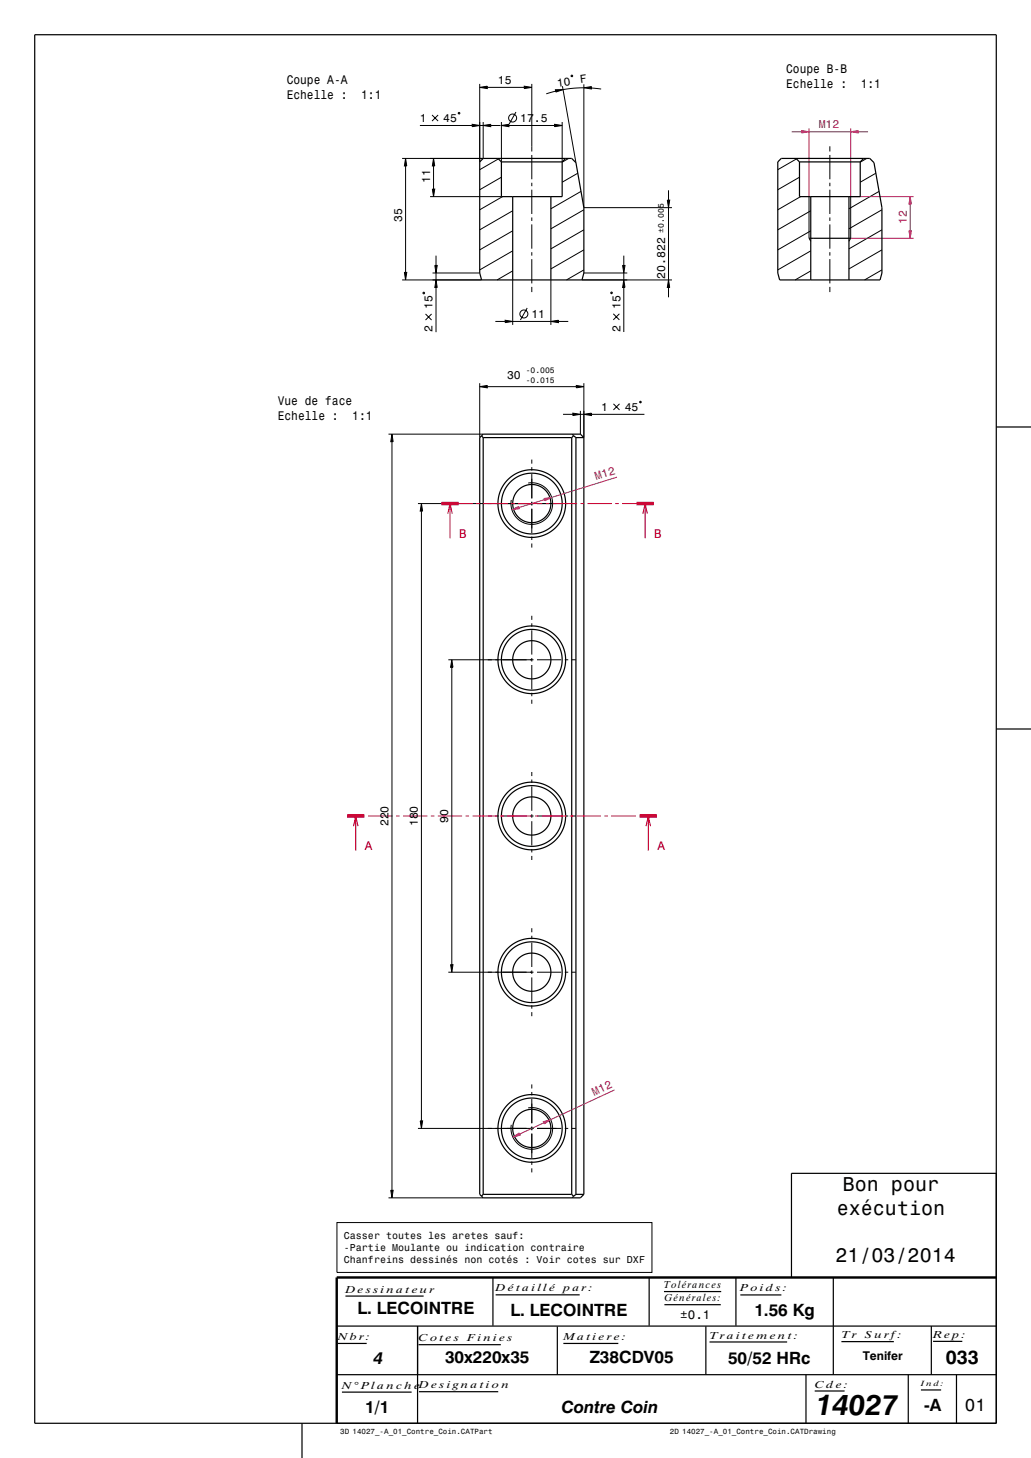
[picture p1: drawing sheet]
<svg xmlns="http://www.w3.org/2000/svg" width="297mm" height="420mm" viewBox="0 0 297 420" stroke-linecap="round" stroke-linejoin="round" font-family="sans-serif">
<g fill="none" stroke="#000" stroke-width=".29">
<path d="M138.2 24.2v22.4M139.2 35.2v10.4h-23.4M144.4 35.2v11.4M153.2 24.2v19.4M161.9 35.2v11.4M162 24.8l3.9 22.1M168.2 24.3v35.5h25.4M123.9 56.6h20.5M143.6 45.8l-5.4 3.1M144.4 51.1l-6.2 3.6M144.8 56.6l-6.6 3.8M153.2 44.6v7"/>
<path d="M153.2 52.6v1M153.2 54.6v7M163.8 45.6l-1.9 1.1M166.4 49.9l-4.5 2.6M167.4 55.1l-8.7 5M229.4 45.8l-5.3 3.1M230.3 51.1l-6.2 3.6M230.6 56.6l-6.5 3.8M233.1 56.6v12l.5 .9M239.1 42.1v1.5M239.1 44.6v7M239.1 52.6v1"/>
<path d="M239.1 54.6v7M245.1 56.6v12l-.5 .9M249.7 45.6l-1.9 1.1M252.3 49.9l-4.5 2.6M253.2 55.1l-8.6 5M124.6 78.6h13.6M147.7 78l-4.5 2.6M147.7 72.3l-9.5 5.5M147.7 66.5l-9.5 5.5M147.7 60.7l-9.5 5.5M153.2 62.6v1M153.2 64.6v7"/>
<path d="M153.2 72.6v1M153.2 74.6v7M168.2 77.8l-5 2.8M168.2 72l-9.5 5.5M168.2 66.2l-9.5 5.5M168.2 60.4l-9.5 5.5M168.2 78.6h12.5M233.6 78l-4.5 2.6M233.6 72.3l-9.5 5.5M233.6 66.5l-9.5 5.5M233.6 60.7l-9.5 5.5M239.1 62.6v1"/>
<path d="M239.1 64.6v7M239.1 72.6v1M239.1 74.6v7M254.1 77.8l-5 2.8M254.1 72l-9.5 5.5M254.1 66.2l-9.5 5.5M254.1 60.4l-9.5 5.5M115.8 80.6h22.9M147.7 80.6v13M153.2 82.6v1.5M158.7 80.6v13M167.7 80.6h25.9"/>
<path d="M239.1 82.6v1.5M138.2 111.4l2.2-.4v.7zM138.2 110.4v15.7M140.4 111.4h25.6M166 111l2.2 .4-2.2 .3zM167.2 118.4v6.7M168.2 110.4v15.7M111.9 125.1h27.3M112.9 125.1l.4 2.1h-.7zM112.9 127.2v215.7M152.1 139.2a6 6 0 0 1 7.1 5.5 6 6 0 0 1-6.4 6.4 6 6 0 0 1-5.5-7.1M153.2 132.4v1.2"/>
<path d="M153.2 134.6v1M153.2 136.6v7M120.4 145.1h33.3M121.4 145.1l.3 2.1h-.6zM121.4 147.2v175.7M153.2 144.6v1M153.2 146.6v7M153.2 154.6v1M153.2 156.6v1.1M154.7 145.1h7M162.7 145.1h1M164.7 145.1h1.2"/>
<path d="M153.2 177.4v1.2M153.2 179.6v1M129.1 190.1h24.6M130.2 190.1l.3 2.1h-.7zM130.2 192.2v85.7M153.2 181.6v7M153.2 189.6v1M153.2 191.6v7M153.2 199.6v1M154.7 190.1h7M162.7 190.1h1M164.7 190.1h1.2"/>
<path d="M153.2 201.6v1.1M140.5 235.1h1.2M142.7 235.1h1M144.7 235.1h7M152.7 235.1h1M153.2 222.4v1.2M153.2 224.6v1M153.2 226.6v7M153.2 234.6v1M153.2 236.6v7M154.7 235.1h7M162.7 235.1h1"/>
<path d="M164.7 235.1h1.2M153.2 244.6v1M153.2 246.6v1.1M129.8 277.9h.7l-.3 2.2zM153.2 267.4v1.2M153.2 269.6v1M153.2 271.6v7M153.2 279.6v1M129.1 280.1h24.6M153.2 281.6v7M153.2 289.6v1M153.2 291.6v1.1"/>
<path d="M154.7 280.1h7M162.7 280.1h1M164.7 280.1h1.2M152.1 319.2a6 6 0 0 1 7.1 5.5 6 6 0 0 1-6.4 6.4 6 6 0 0 1-5.5-7.1M153.2 312.4v1.2M153.2 314.6v1M153.2 316.6v7M120.4 325.1h33.3M121.1 322.9h.6l-.3 2.2zM153.2 324.6v1M153.2 326.6v7M153.2 334.6v1"/>
<path d="M153.2 336.6v1.1M154.7 325.1h7M162.7 325.1h1M164.7 325.1h1.2M97.1 352.2h90.7v14.3h-90.7zM111.9 345.1h27.3M112.6 342.9h.7l-.4 2.2z"/>
</g>
<path d="M233.1 37v19.6M245.1 37v19.6h18.1M245.1 68.6h18.1" fill="none" stroke="#800080" stroke-width=".29"/>
<g fill="none" stroke="#000" stroke-width=".35">
<path d="M10 10h277v400h-277zM139.2 45.6h25.5l1.2 1.3 2.3 12.9v18.8l-.5 2h-29l-.5-2v-32zM143.4 45.6l1 1M144.4 46.6v10h17.5v-10M144.4 46.6h17.5M147.7 56.6v24M158.7 56.6v24M162.9 45.6l-1 1M224.1 46.6l1-1h25.5l1.2 1.3 2.3 12.9v18.8l-.6 2h-28.9l-.5-2zM229.3 45.6l1 1M230.3 46.6v10h17.5v-10M230.3 46.6h17.5"/>
<path d="M233.6 56.6v24M244.6 56.6v24M248.8 45.6l-1 1M233.1 68.6h12M138.7 125.6l.5-.5h28l1 1M138.7 125.6l-.5 .5v218l.5 .5M138.7 125.6l.5 .5M139.2 126.1v218M139.2 126.1h25.5M164.7 126.1v218M164.9 125.1l.3 .4M165.2 125.5l.7 .6"/>
<path d="M165.2 125.5l-.5 .6M165.9 126.1h2.3M165.9 126.1v218M168.2 126.1v218M287 123h10M287 210h10M287 338h-59v30M139.2 344.1l-.5 .5M139.2 344.1h25.5M164.7 344.1l.5 .5M165.2 344.6l-.3 .5M165.9 344.1l-.7 .5"/>
<path d="M165.9 344.1h2.3M168.2 344.1l-1 1h-28l-.5-.5M142 368v13.9M187 368v13.9M212 367.9v14M240.1 368v28M97 382h190M97 396h190M120.3 382v28M160.5 382.1v13.9M203.3 382.1v13.9M232.2 396v14"/>
<path d="M261.6 396v14M268.3 382v14M275.5 396v14M87 410v10"/>
<circle cx="153.2" cy="145.1" r="8.8"/>
<circle cx="153.2" cy="145.1" r="9.7"/>
<circle cx="153.2" cy="145.1" r="5.5"/>
<circle cx="153.2" cy="190.1" r="9.7"/>
<circle cx="153.2" cy="190.1" r="8.8"/>
<circle cx="153.2" cy="190.1" r="5.5"/>
<circle cx="153.2" cy="235.1" r="8.8"/>
<circle cx="153.2" cy="235.1" r="9.8"/>
<circle cx="153.2" cy="235.1" r="5.5"/>
<circle cx="153.2" cy="280.1" r="8.8"/>
<circle cx="153.2" cy="280.1" r="9.7"/>
<circle cx="153.2" cy="280.1" r="5.5"/>
<circle cx="153.2" cy="325.1" r="8.8"/>
<circle cx="153.2" cy="325.1" r="9.7"/>
<circle cx="153.2" cy="325.1" r="5.5"/>
</g>
<path d="M287 368h-190v42" fill="none" stroke="#000" stroke-width=".7" stroke-linecap="butt"/>
<path d="M127.1 145.1h5M183.3 145.1h5M100 235.1h5M184.3 235.1h5" fill="none" stroke="#f00" stroke-width="1" stroke-linecap="butt"/>
<g fill="none" stroke="#f00" stroke-width=".29">
<path d="M129 148l.6-2.9 .7 2.9M129.6 145.1v10M132.1 145.1h4.1M137.2 145.1h1M139.2 145.1h7M147.2 145.1h1M149.2 145.1h7M157.2 145.1h1M159.2 145.1h7M167.2 145.1h1M169.2 145.1h7M177.2 145.1h1"/>
<path d="M179.2 145.1h4.1M185.2 148l.6-2.9 .7 2.9M185.8 145.1v10M101.8 238l.7-2.9 .6 2.9M102.5 235.1v10M105 235.1h.1M106.1 235.1h7M114.1 235.1h1M116.1 235.1h7M124.1 235.1h1M126.1 235.1h7M134.1 235.1h1"/>
<path d="M136.1 235.1h7M144.1 235.1h1M146.1 235.1h7M154.1 235.1h1M156.1 235.1h7M164.1 235.1h1M166.1 235.1h7M174.1 235.1h1M176.1 235.1h7M184.1 235.1h.2M186.1 238l.7-2.9 .6 2.9M186.8 235.1v10"/>
</g>
<g fill="#000">
<path d="M138.2 111.4l2.2-.4v.7z" fill-rule="evenodd"/>
<path d="M166 111l2.2 .4-2.2 .3z" fill-rule="evenodd"/>
<path d="M112.9 125.1l.4 2.1h-.7z" fill-rule="evenodd"/>
<path d="M121.4 145.1l.3 2.1h-.6z" fill-rule="evenodd"/>
<path d="M130.2 190.1l.3 2.1h-.7z" fill-rule="evenodd"/>
<path d="M129.8 277.9h.7l-.3 2.2z" fill-rule="evenodd"/>
<path d="M121.1 322.9h.6l-.3 2.2z" fill-rule="evenodd"/>
<path d="M112.6 342.9h.7l-.4 2.2z" fill-rule="evenodd"/>
</g>
<g fill="#800080">
<path d="M147.5 146.8l1.9-.9 .2 .6z" fill-rule="evenodd"/>
<path d="M156.7 143.6l2.2-.3-1.9 1z" fill-rule="evenodd"/>
</g>
<path d="M177.7 137.5l-18.8 5.8M147.5 146.8l1.9-.9 .2 .6zM156.7 143.6l2.2-.3-1.9 1zM156.8 143.9l-7.3 2.3" fill="none" stroke="#800080" stroke-width=".29"/>
<g fill="#800080">
<path d="M147.8 327.6l1.8-1.2 .3 .6z" fill-rule="evenodd"/>
<path d="M156.5 323.1l2.1-.6-1.8 1.3z" fill-rule="evenodd"/>
</g>
<path d="M177 314l-18.4 8.5M147.8 327.6l1.8-1.2 .3 .6zM156.5 323.1l2.1-.6-1.8 1.3zM156.7 323.4l-7 3.3" fill="none" stroke="#800080" stroke-width=".29"/>
<g fill="#000">
<path d="M136 35.8l2.2 .3-2.2 .4z" fill-rule="evenodd"/>
<path d="M138.2 25.2l2.2-.4v.7z" fill-rule="evenodd"/>
<path d="M139.2 36.1l2.2-.3v.7z" fill-rule="evenodd"/>
<path d="M144.4 36.1l2.2-.3v.7z" fill-rule="evenodd"/>
<path d="M151 24.8l2.2 .4-2.2 .3z" fill-rule="evenodd"/>
<path d="M159.8 35.8l2.1 .3-2.1 .4z" fill-rule="evenodd"/>
<path d="M160 25.9l2.2-.1-2.1 .7z" fill-rule="evenodd"/>
<path d="M168.2 25.3l2.2-.4v.7z" fill-rule="evenodd"/>
<path d="M116.8 45.6l.4 2.2h-.7z" fill-rule="evenodd"/>
<path d="M124.5 54.5h.7l-.3 2.1z" fill-rule="evenodd"/>
<path d="M124.9 45.6l.3 2.2h-.7z" fill-rule="evenodd"/>
<path d="M192.2 57.6h.7l-.3 2.2z" fill-rule="evenodd"/>
<path d="M116.5 78.5h.7l-.4 2.1z" fill-rule="evenodd"/>
<path d="M125.3 76.5h.6l-.3 2.1z" fill-rule="evenodd"/>
<path d="M179.4 76.5h.6l-.3 2.1z" fill-rule="evenodd"/>
<path d="M125.6 80.6l.3 2.2h-.6z" fill-rule="evenodd"/>
<path d="M145.5 92.3l2.2 .3-2.2 .3z" fill-rule="evenodd"/>
<path d="M158.7 92.6l2.2-.3v.6z" fill-rule="evenodd"/>
<path d="M179.7 80.6l.3 2.2h-.6z" fill-rule="evenodd"/>
<path d="M192.6 80.6l.3 2.2h-.7z" fill-rule="evenodd"/>
<path d="M165 119l2.2 .4-2.2 .3z" fill-rule="evenodd"/>
<path d="M168.2 119.4l2.2-.4v.7z" fill-rule="evenodd"/>
</g>
<g fill="none" stroke="#000" stroke-width=".29">
<path d="M121 36.1h15M124.5 33.1l1.7 1.8M126.2 33.1l-1.7 1.8M132.2 32.4l.3 .1-.2 .4-.3-.2zM136 35.8l2.2 .3-2.2 .4zM138.2 25.2l2.2-.4v.7zM138.2 36.1h1M139.2 36.1l2.2-.3v.7zM140.4 25.2h10.6M141.4 36.1h2.8M144.4 36.1l2.2-.3v.7zM146.6 36.1h13.2"/>
<path d="M148.6 32.3l-1.9 3.4M151 24.8l2.2 .4-2.2 .3zM159.8 35.8l2.1 .3-2.1 .4zM160 25.9l2.2-.1-2.1 .7zM160.1 26.3l-2.7 .7M164.6 21.7l.4 .1-.2 .3-.3-.1zM168.2 25.3l-6 .5M168.2 25.3l2.2-.4v.7zM170.4 25.4l2.8 .3M116.8 45.6l.4 2.2h-.7zM116.8 47.8v30.7M124.5 54.5h.7l-.3 2.1z"/>
<path d="M124.9 45.6l.3 2.2h-.7zM124.9 47.8v6.7M192.2 57.6h.7l-.3 2.2zM192.6 54.8v2.8M192.6 59.8v20.8M116.5 78.5h.7l-.4 2.1zM125.3 76.5h.6l-.3 2.1zM125.6 73.6v2.9M125.6 78.6v2M179.4 76.5h.6l-.3 2.1zM179.7 73.6v2.9M179.7 78.6v2"/>
<path d="M121.8 84.3l.3-.1 .2 .3-.3 .1zM122.6 90.4l1.7 1.8M124.3 90.4l-1.7 1.8M125.6 80.6l.3 2.2h-.6zM125.6 82.8v12.9M142.7 92.6h2.8M145.5 92.3l2.2 .3-2.2 .3zM147.7 92.6h11M151.9 88.7l-2 3.5M158.7 92.6l2.2-.3v.6zM160.9 92.6h2.8M175.9 84.3l.3-.2 .2 .3-.3 .2z"/>
<path d="M176.7 90.4l1.7 1.7M178.4 90.4l-1.7 1.7M179.7 80.6l.3 2.2h-.6zM179.7 82.8v12.8M192.6 80.6l.3 2.2h-.7zM192.6 82.8v2.8M162.2 119.4h2.8M165 119l2.2 .4-2.2 .3zM167.2 119.4h1M168.2 119.4l2.2-.4v.7zM170.4 119.4h15.2M176.7 116.3l1.8 1.8"/>
<path d="M178.5 116.3l-1.8 1.8M184.4 115.6l.3 .1-.1 .4-.3-.2z"/>
<circle cx="147.7" cy="34" r="1.15"/>
<circle cx="150.9" cy="90.4" r="1.15"/>
</g>
<g fill="#800080">
<path d="M230.9 37.6l2.2 .4-2.2 .3z" fill-rule="evenodd"/>
<path d="M245.1 38l2.1-.4v.7z" fill-rule="evenodd"/>
</g>
<path d="M228.1 38h2.8M230.9 37.6l2.2 .4-2.2 .3zM233.1 38h12M245.1 38l2.1-.4v.7zM247.2 38h2.9" fill="none" stroke="#800080" stroke-width=".29"/>
<g fill="#800080">
<path d="M262.2 56.6l.3 2.2h-.7z" fill-rule="evenodd"/>
<path d="M261.8 66.5h.7l-.3 2.1z" fill-rule="evenodd"/>
</g>
<path d="M262.2 56.6l.3 2.2h-.7zM262.2 58.8v7.7M261.8 66.5h.7l-.3 2.1z" fill="none" stroke="#800080" stroke-width=".29"/>
<g fill="none" stroke="#000" stroke-width=".35">
<path d="M99.5 373.4h22.5M142.8 373h24.2M191.3 372.1h16.5M191.4 375.8h16.2M213.3 373h11.8M97.3 387h8.3M120.6 387.4h23.7M162.3 387h15.8M204.4 386.6h22.4M242.4 386.5h15.1M268.8 386.4h8.4M98.5 401h20.1"/>
<path d="M120.7 400.9h22.8M234.7 400.7h8.6M265.3 400.4h5.8"/>
</g>
<text font-size="8.3" x="235.1" y="407.7">14027</text>
<g font-size="5.8">
<text x="242.8" y="343.2">Bon pour</text>
<text x="241" y="350.1">exécution</text>
<text x="240.6" y="363.6">21/03/2014</text>
</g>
<text font-size="5.6" x="272.5" y="392.9">033</text>
<text font-size="5" x="277.9" y="406.4">01</text>
<g font-size="4.9">
<text x="103" y="378.6">L. LECOINTRE</text>
<text x="147" y="379">L. LECOINTRE</text>
<text x="217.3" y="379">1.56 Kg</text>
<text x="107.6" y="393">4</text>
<text x="128.2" y="392.7">30x220x35</text>
<text x="169.9" y="392.7">Z38CDV05</text>
<text x="209.7" y="392.9">50/52 HRc</text>
<text x="105.2" y="406.9">1/1</text>
<text x="161.7" y="407">Contre Coin</text>
<text x="266.3" y="406.4">-A</text>
</g>
<g font-size="3.6">
<text x="226.5" y="21.1">Coupe B-B</text>
<text x="82.6" y="24.1">Coupe A-A</text>
<text x="82.6" y="28.4">Echelle :</text>
<text x="104.1" y="28.4">1:1</text>
<text x="226.5" y="25.5">Echelle :</text>
<text x="247.9" y="25.5">1:1</text>
<text x="80" y="116.6">Vue de face</text>
<text x="80" y="120.9">Echelle :</text>
<text x="101.5" y="120.9">1:1</text>
<text x="196" y="380">±0.1</text>
</g>
<g font-size="3.6" fill="#f00">
<text x="132.3" y="155">B</text>
<text x="188.5" y="155">B</text>
<text x="105.1" y="245">A</text>
<text x="189.4" y="245">A</text>
</g>
<text font-size="3.5" x="248.5" y="391.7">Tenifer</text>
<g font-size="3.3">
<text x="167.2" y="23.9" transform="rotate(-7 167.2 23.9)">F</text>
<text x="143.4" y="24.2">15</text>
<text x="160.6" y="25" transform="rotate(-7 160.6 25)">10</text>
<text x="121" y="35.2">1</text>
<text x="127.7" y="35.2">45</text>
<text x="149.8" y="35.2">17.5</text>
<text x="123.9" y="52.7" transform="rotate(-90 123.9 52.7)">11</text>
<text x="115.8" y="63.9" transform="rotate(-90 115.8 63.9)">35</text>
<text x="191.6" y="80.3" transform="rotate(-90 191.6 80.3)">20.822</text>
<text x="124.6" y="88.9" transform="rotate(-90 124.6 88.9)">15</text>
<text x="178.7" y="88.9" transform="rotate(-90 178.7 88.9)">15</text>
<text x="124.6" y="95.7" transform="rotate(-90 124.6 95.7)">2</text>
<text x="153.1" y="91.6">11</text>
<text x="178.7" y="95.6" transform="rotate(-90 178.7 95.6)">2</text>
<text x="146.1" y="109.2">30</text>
<text x="173.2" y="118.4">1</text>
<text x="180" y="118.4">45</text>
<text x="111.9" y="238.1" transform="rotate(-90 111.9 238.1)">220</text>
<text x="120.4" y="238.1" transform="rotate(-90 120.4 238.1)">180</text>
<text x="129.1" y="237.1" transform="rotate(-90 129.1 237.1)">90</text>
</g>
<g font-size="3.3" fill="#800080">
<text x="235.8" y="37">M12</text>
<text x="261.2" y="64.5" transform="rotate(-90 261.2 64.5)">12</text>
<text x="171.7" y="138.3" transform="rotate(-17 171.7 138.3)">M12</text>
<text x="171.2" y="315.6" transform="rotate(-25 171.2 315.6)">M12</text>
</g>
<g font-size="2.9">
<text x="99.1" y="357">Casser toutes les aretes sauf:</text>
<text x="99.1" y="360.4">-Partie Moulante ou indication contraire</text>
<text x="99.1" y="363.9">Chanfreins dessinés non cotés : Voir cotes sur DXF</text>
<text x="191.3" y="371.1">Tolérances</text>
<text x="99.5" y="372.4">D e s s i n a t e u r</text>
<text x="142.8" y="372">D é t a i l l é</text>
<text x="162.3" y="372">pa r :</text>
<text x="191.4" y="374.8">Générales:</text>
<text x="213.3" y="372">Po i d s :</text>
<text x="97.3" y="386">Nb r :</text>
<text x="120.6" y="386.4">C o t e s</text>
<text x="134.6" y="386.4">Fi n i e s</text>
<text x="162.3" y="386">Ma t i e r e :</text>
<text x="204.4" y="385.6">Tr a i t e m e n t :</text>
<text x="242.4" y="385.5">Tr</text>
<text x="249.2" y="385.5">S u r f:</text>
<text x="268.8" y="385.4">R e p:</text>
<text x="98.5" y="400">N° Pl a n c h e</text>
<text x="120.7" y="399.9">D e s i gn a t i o n</text>
<text x="234.7" y="399.7">C d e :</text>
</g>
<g font-size="2.3">
<text x="191.2" y="67" transform="rotate(-90 191.2 67)">±0.005</text>
<text x="151.4" y="107.4">-0.005</text>
<text x="151.4" y="110.4">-0.015</text>
</g>
<g font-size="2.2">
<text x="265.3" y="399.4">In d :</text>
<text x="98" y="413.1">3D 14027_-A_01_Contre_Coin.CATPart</text>
<text x="193" y="413.1">2D 14027_-A_01_Contre_Coin.CATDrawing</text>
</g>
</svg>
